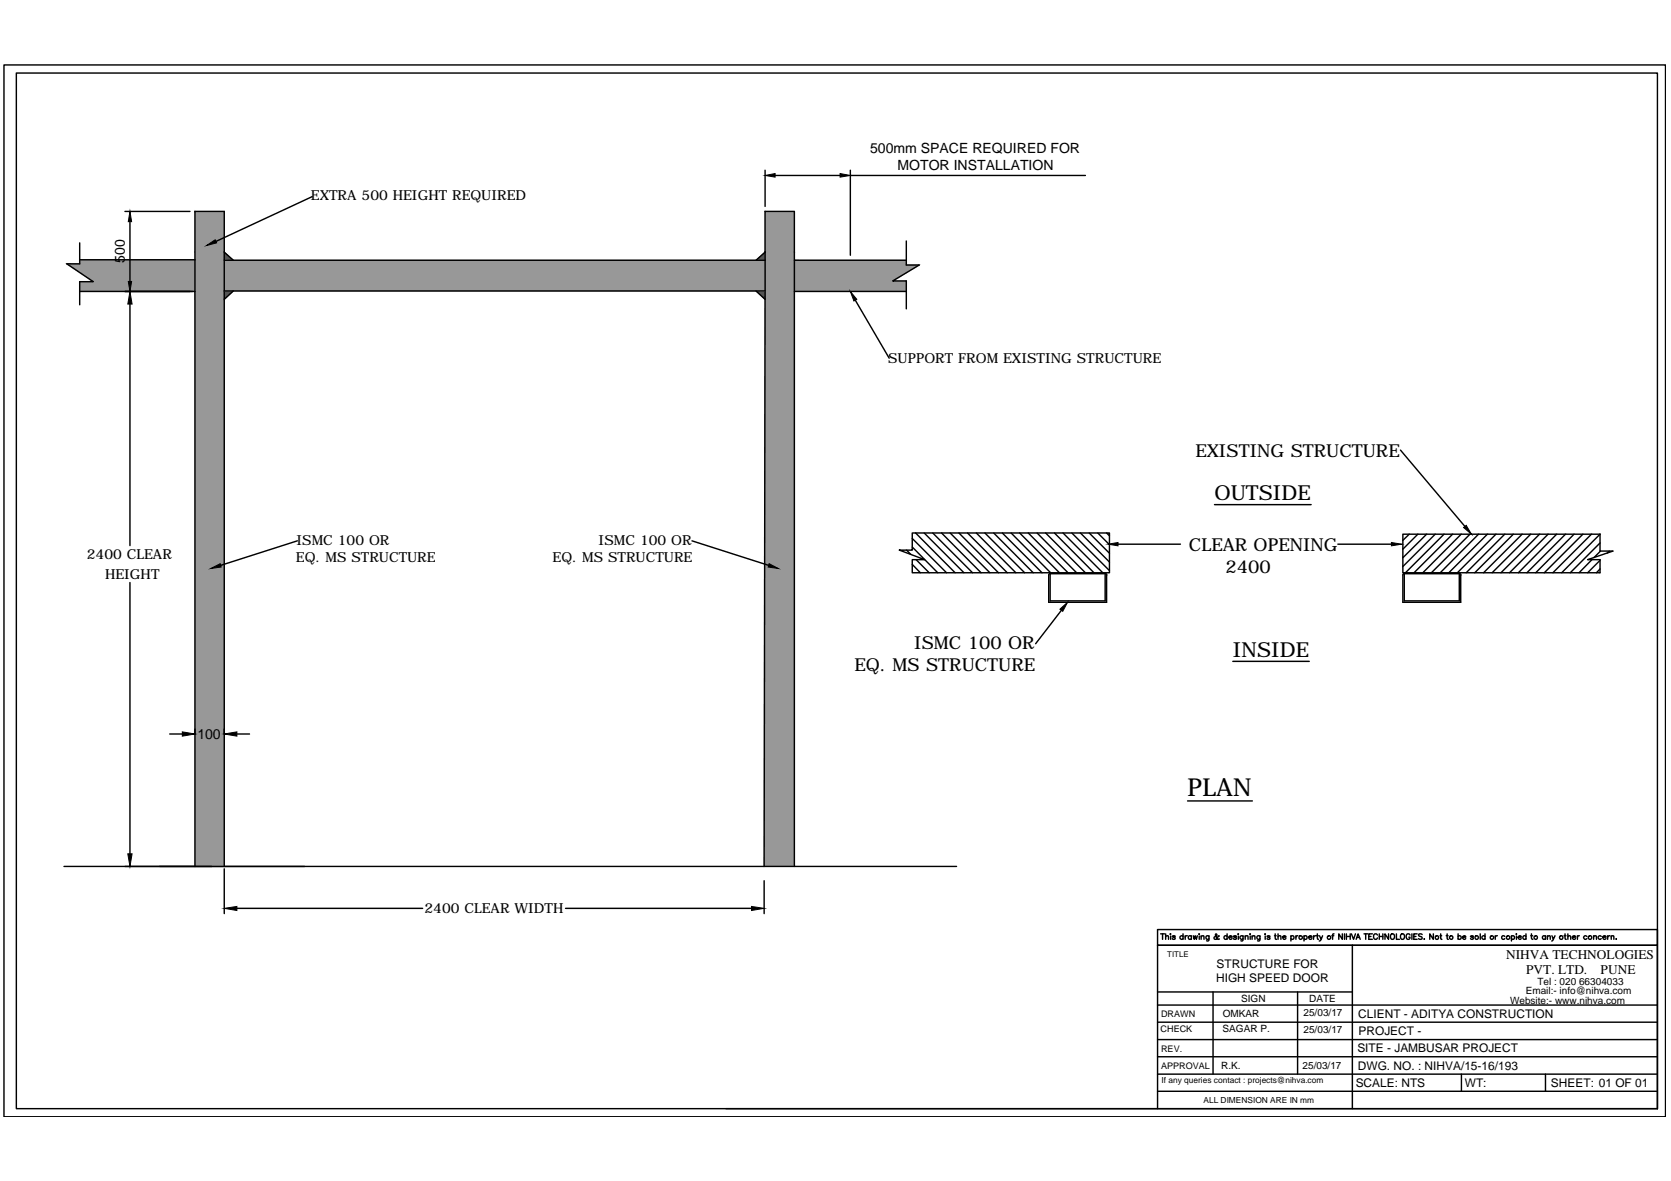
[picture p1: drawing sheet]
<svg xmlns="http://www.w3.org/2000/svg" width="297mm" height="210mm" viewBox="0 0 297 210" stroke-linecap="round" stroke-linejoin="round" font-family="sans-serif">
<!-- layer: 0 -->
<g fill="#989898" stroke="#989898" stroke-width=".18">
<path d="M136 37.6v7.2h5.2zM136 37.6h5.2v7.2z"/>
<path d="M136 44.8v6.9h5.2zM136 44.8h5.2v6.9z"/>
<path d="M136 51.7l-.2 102.3h5.4zM136 51.7h5.2v102.3z"/>
<path d="M34.7 37.6v7.2h5.2zM34.7 37.6h5.2v7.2z"/>
<path d="M34.7 44.8v6.9h5.2zM34.7 44.8h5.2v6.9z"/>
<path d="M34.7 51.7v102.3h5.2zM34.7 51.7h5.2v102.3z"/>
<path d="M14.2 46.2v.7h20.5zM14.2 46.2h20.5v.7z"/>
<path d="M11.9 46.9l4.7 3.2h18.1zM11.9 46.9h22.8v3.2z"/>
<path d="M14.2 50.1v1.7h20.5zM14.2 50.1h20.5v1.7z"/>
<path d="M141.2 46.3v.8h19.9zM141.2 46.3h19.9v.8z"/>
<path d="M141.2 47.1v2.8h17.5zM141.2 47.1h22.2l-4.7 2.8z"/>
<path d="M141.2 49.9v1.9h19.9zM141.2 49.9h19.9v1.9z"/>
<path d="M39.9 46.3v5.4h96.1zM39.9 46.3h96.1v5.4z"/>
</g>
<g fill="none" stroke="#000" stroke-width=".25">
<path d="M.7 11.5h295.4v187h-295.4zM2.9 13h291.7v184h-291.7zM22.2 37.6h11.6M23.1 39.4v10.6M55.5 35l-17.1 7.9M136 30.3v6.4M137.8 31.2h11.5M151.2 30.3v15.1M151.2 31.2h41.7M14.2 43.2v3.7h-2.3l4.7 3.2h-2.4v4.1M14.2 51.8h20.5M14.2 46.2h20.5"/>
<path d="M23.1 54v43M39.9 51.7h96.1M39.9 46.3h96.1M39.9 44.8l1.6 1.5M41.5 51.7l-1.6 1.5M134.4 51.7l1.6 1.5M136 51.7v-14.1h5.2v116.4M136 51.7l-.2 102.3M136 44.8l-1.6 1.5M141.2 46.3h19.9M141.2 51.8h19.9M152 53.4l6.1 10.3"/>
<path d="M161.1 42.8v4.3h2.3l-4.7 2.8h2.4v5M248.9 80l11.5 13.6M52.9 96.1l-13.7 4.4M123 96.1l13.6 4.4M161.1 97.8l.8 .7M162.2 94.7h35v7.1h-35v-2.3h2.2l-4.5-1.7h2.3zM162.2 97.2l4.5 4.6M162.2 95.7l6.1 6.1M162.8 94.7l7 7.1M162.8 99.5l2.4 2.3M164.3 94.7l7.1 7.1M165.8 94.7l7.1 7.1"/>
<path d="M167.4 94.7l7 7.1M168.9 94.7l7.1 7.1M170.5 94.7l7 7.1M172 94.7l7.1 7.1M173.6 94.7l7 7.1M175.1 94.7l7 7.1M176.6 94.7l7.1 7.1M178.2 94.7l7 7.1M179.7 94.7l7.1 7.1M181.3 94.7l7 7.1M182.8 94.7l7.1 7.1M184.3 94.7l7.1 7.1"/>
<path d="M185.9 94.7l7 7.1M187.4 94.7l7.1 7.1M189 94.7l7 7.1M190.5 94.7l6.7 6.7M192.1 94.7l5.1 5.2M193.6 94.7l3.6 3.6M195.1 94.7l2.1 2.1M196.7 94.7l.5 .5M198.7 96.7h11.1M215.9 89.7h17.2M237.8 96.7h9.5M249.4 94.9h35v3h2.3l-4.5 1.6h2.2v2.3h-35z"/>
<path d="M250.5 94.9l-1.1 1.1M252 94.9l-2.6 2.7M253.6 94.9l-4.2 4.2M255.1 94.9l-5.7 5.8M256.7 94.9l-6.9 6.9M258.2 94.9l-6.8 6.9M259.7 94.9l-6.8 6.9M261.3 94.9l-6.8 6.9M262.8 94.9l-6.8 6.9M264.4 94.9l-6.9 6.9M265.9 94.9l-6.8 6.9M267.5 94.9l-6.9 6.9"/>
<path d="M269 94.9l-6.8 6.9M270.6 94.9l-6.9 6.9M272.1 94.9l-6.9 6.9M273.7 94.9l-6.9 6.9M275.2 94.9l-6.9 6.9M276.7 94.9l-6.8 6.9M278.3 94.9l-6.9 6.9M279.8 94.9l-6.8 6.9M281.4 94.9l-6.9 6.9M282.9 94.9l-6.9 6.9M283 99.5l-2.3 2.3M284.4 94.9l-6.8 6.9"/>
<path d="M284.4 96.5l-5.3 5.3M284.4 99.6l-2.2 2.2M284.5 97.9l-1.1 1.2M286.1 97.9l-.4 .4M23.1 103.5v48.3M162.2 100.3l1.4 1.5M186.7 102v4.8h9.8v-4.8M186.7 102h9.8M186.7 101.9l-.3 .3v4.8h10.3v-4.8M188.7 108.5l-4.6 5.9M196.5 101.9l.3 .3M219.1 117.5h13.6"/>
<path d="M249.6 102h9.8v4.8h-9.8zM249.6 101.9l-.2 .3v4.8h10.3v-4.8M259.4 101.9l.3 .3M284.4 101.1l-.6 .7M30.2 130.5h2.2M42.1 130.5h2.3M11.4 154h158.6M34.7 154v-116.4h5.2v116.4M39.9 154.4v8M135.8 156.5v5.9M211.1 142.4h11.5M42.1 161.4h33"/>
<path d="M100.5 161.4h33.1M205.8 178.6h88.8M205.8 176.3h34.6M206.3 166h.7M206.7 166v.9M207.2 166.5l.2-.2 .3 .1v.5M207.2 166v.9M208 166h.1zM208.1 166.4v.5M208.9 166.4l-.2-.1-.3 .1v.1l.5 .2v.1l-.2 .1-.3-.1M210.3 166.4a.31 .31 0 0 0-.5 0 .31 .31 0 0 0 0 .5 .31 .31 0 0 0 .5-.1M210.3 166v.9"/>
<path d="M210.7 166.3v.6M211.1 166.3l-.3 .1-.1 .2M211.8 166.4a.31 .31 0 0 0-.5 0 .31 .31 0 0 0 0 .5 .31 .31 0 0 0 .5-.1M211.8 166.3v.6M212.1 166.3l.2 .6 .2-.6 .2 .6 .1-.6M213.1 166h.1M213.2 166.4v.5M213.5 166.5l.3-.2 .2 .1v.5M213.5 166.3v.6M214.9 166.3v.9h-.4M214.9 166.4a.31 .31 0 0 0-.4 0 .31 .31 0 0 0 0 .5 .31 .31 0 0 0 .4-.1M215.6 176.3v14.6"/>
<path d="M216.7 166.4h-.1l-.4 .5h-.3l-.1-.2 .1-.2 .4-.2v-.2l-.1-.1-.1 .1v.3l.4 .5h.2M218.1 166.4a.31 .31 0 0 0-.4 0 .31 .31 0 0 0 0 .5 .31 .31 0 0 0 .4-.1M218.1 166v.9M218.5 166.6h.5a.28 .28 0 0 0-.3-.3 .28 .28 0 0 0-.2 .4l.2 .2 .3-.1M219.8 166.4l-.2-.1-.3 .1v.1l.4 .2 .1 .1-.2 .1-.3-.1M220.1 166h.1M220.1 166.4v.5M221 166.3l-.1 .9h-.3M221 166.4a.31 .31 0 0 0-.5 0 .31 .31 0 0 0 0 .5 .31 .31 0 0 0 .5-.1M221.3 166.5l.3-.2 .2 .1 .1 .5M221.3 166.3v.6M222.2 166h.1"/>
<path d="M222.2 166.4v.5M222.6 166.5l.2-.2 .2 .1 .1 .5M222.6 166.3v.6M224 166.3l-.1 .9h-.4M224 166.4a.31 .31 0 0 0-.5 0 .31 .31 0 0 0 0 .5 .31 .31 0 0 0 .5-.1M224.9 166h.1M224.9 166.4v.5M225.7 166.4h-.4v.1l.4 .2v.1l-.2 .1-.3-.1M226.6 166.3h.3M226.7 166v.9h.2M227.2 166.5l.2-.2 .3 .1v.5M227.2 166v.9"/>
<path d="M228 166.6h.6a.28 .28 0 0 0-.3-.3 .28 .28 0 0 0-.3 .4l.2 .2 .4-.1M229.5 166.4a.31 .31 0 0 1 .4 0 .31 .31 0 0 1 0 .5 .31 .31 0 0 1-.4-.1M229.5 166.3v.9M230.4 166.3v.6M230.7 176.3v14.6M230.7 166.3l-.2 .1-.1 .2M231.8 166.4a.31 .31 0 0 1 .5 0 .31 .31 0 0 1 0 .5 .31 .31 0 0 1-.5-.1M231.8 166.3v.9M232.6 166.6h.6a.28 .28 0 0 0-.3-.3 .28 .28 0 0 0-.3 .4l.3 .2 .3-.1M233.5 166.3v.6M233.9 166.3l-.4 .3M234 166.3h.3"/>
<path d="M234.2 166v.7v.2h.2M234.6 166.3l.3 .6 .2-.6M234.9 166.9l-.4 .3M236.8 166.3h.3M237.1 166l-.2 .1v.8M238.6 166v.9l-.6-.9v.9M239 166v.9M239.3 166v.9M239.3 166.4h.7M240 166v.9M240.2 166l.4 .9 .3-.9M240.4 168v29"/>
<path d="M241.1 166.9l.3-.9 .4 .9M241.2 166.6h.5M242.5 166h.6M242.8 166v.9M243.3 166.4h.4M244 166h-.7v.9h.7M244.8 166.2a.39 .39 0 0 0-.5-.2 .39 .39 0 0 0-.1 .6 .35 .35 0 0 0 .2 .3 .35 .35 0 0 0 .4-.2M245.2 166.4h.6M245.2 166v.9M245.8 166v.9M246.8 166v.9l-.6-.9v.9M247.3 166.1a.42 .42 0 0 1 .6 .4 .42 .42 0 0 1-.6 .3z"/>
<path d="M248.2 166v.9h.6M249.1 166a.46 .46 0 0 1 .6 .5 .46 .46 0 0 1-.6 .4l-.2-.3zM250.6 166.2v-.1a.46 .46 0 0 0-.7 .3 .46 .46 0 0 0 .5 .5l.2-.2v-.1h-.2M251 166v.9M251.3 166.4h.4M251.9 166h-.6v.9h.6M252.8 166.1l-.2-.1-.4 .1 .1 .3 .5 .3v.1l-.2 .1-.4-.1M253.2 166.9h.1M254.8 166v.9l-.6-.9v.9M256 166.3h.3M256.1 166v.7v.2h.2M257.1 166.3h.3"/>
<path d="M257.2 166v.7l.1 .2h.2M259.2 166.4a.31 .31 0 0 1 .4 0 .31 .31 0 0 1 0 .5 .31 .31 0 0 1-.4-.1M259.2 166v.9M260 166.6l.5-.1a.31 .31 0 0 0-.5 0 .31 .31 0 0 0 .3 .4l.2-.1M261.9 166.4l-.2-.1-.3 .1 .5 .3v.2l-.5-.1M263.1 166v.9M264 166.4a.31 .31 0 0 0-.5 0 .31 .31 0 0 0 0 .5 .31 .31 0 0 0 .5-.1M264 166v.9M265.8 166.3v.6M266.2 166.3l-.4 .3M267.5 166.4a.31 .31 0 0 0-.5 0 .31 .31 0 0 0 0 .5 .31 .31 0 0 0 .5-.1M268.7 166.4a.31 .31 0 0 1 .4 0 .31 .31 0 0 1 0 .5 .31 .31 0 0 1-.4-.1"/>
<path d="M268.7 166.3v.9M269.5 166h.1M269.6 166.4v.5M269.9 166.6h.5a.28 .28 0 0 0-.3-.3 .28 .28 0 0 0-.2 .3l.2 .3 .3-.1M271.3 166.4a.31 .31 0 0 0-.5 0 .31 .31 0 0 0 0 .5 .31 .31 0 0 0 .5-.1M271.3 166v.9M272.1 166.3h.3M272.2 166v.7l.3 .2M274.7 166.4a.31 .31 0 0 0-.4 0 .31 .31 0 0 0 0 .5 .31 .31 0 0 0 .4-.1M274.7 166.3v.6M275.1 166.5l.2-.2 .2 .1 .1 .5M275.1 166.3v.6"/>
<path d="M275.9 166.3l.2 .6 .3-.6M276.1 166.9l-.3 .3M278 166.3h.4M278.2 166v.7v.2h.2M278.7 166.5l.2-.2 .2 .1 .1 .5M278.7 166v.9M279.5 166.6h.6a.28 .28 0 0 0-.4-.3 .28 .28 0 0 0-.2 .4l.3 .2 .3-.1M280.4 166.3v.6M280.7 166.3l-.2 .1-.1 .2M282.1 166.4a.32 .32 0 0 0-.6 .1 .32 .32 0 0 0 .4 .4l.2-.1M283.3 166.5l.2-.2 .2 .1 .1 .5M283.3 166.3v.6"/>
<path d="M284.6 166.4a.31 .31 0 0 0-.4 0 .31 .31 0 0 0 0 .5 .31 .31 0 0 0 .4-.1M284.9 166.6h.6a.28 .28 0 0 0-.3-.3 .28 .28 0 0 0-.3 .4l.2 .2 .4-.1M285.8 166.3v.6M286.2 166.3l-.4 .3M286.4 166.5l.2-.2 .2 .1 .1 .5M286.4 166.3v.6M287.3 166.9h.1M129.1 197h165.5M205.8 197v-29h88.8h-88.8v-2.8h88.8v31.8M205.8 187.8h88.8M205.8 184.8h88.8M205.8 181.7h88.8"/>
<path d="M205.8 190.9h88.8M205.8 194h88.8M259.8 190.9v3.1M274.7 190.9v3.1"/>
<circle cx="231.2" cy="166.6" r=".32"/>
<circle cx="236.2" cy="166.6" r=".32"/>
<circle cx="255.4" cy="166.6" r=".32"/>
<circle cx="258" cy="166.6" r=".32"/>
<circle cx="262.5" cy="166.6" r=".32"/>
<circle cx="265.2" cy="166.6" r=".32"/>
<circle cx="268.1" cy="166.6" r=".32"/>
<circle cx="273" cy="166.6" r=".32"/>
<circle cx="277.5" cy="166.6" r=".32"/>
<circle cx="282.6" cy="166.6" r=".32"/>
</g>
<g fill="#545454" stroke="#545454" stroke-width=".18">
<path d="M39.9 44.8l1.6 1.5h-1.6z"/>
<path d="M39.9 51.7h1.6l-1.6 1.5z"/>
<path d="M134.4 46.3l1.6-1.5v1.5z"/>
<path d="M134.4 51.7h1.6v1.5z"/>
</g>
<g fill="#000" stroke="#000" stroke-width=".18">
<path d="M23.1 37.6l.3 1.8h-.6zM136 31.2l1.8-.4v.7zM149.3 30.8l1.9 .4-1.9 .3zM23.1 51.8l.4 2.2h-.8zM22.8 50h.6l-.3 1.8zM36.7 43.6l1.6-1 .2 .6zM151.2 51.8l1.1 1.4-.5 .3zM197 96.7l1.7-.3v.6zM247.3 96.4l1.9 .3-1.9 .3zM260.2 93.8l.4-.4 1 1.5zM37.5 101l1.6-.8 .2 .6zM136.7 100.2l1.6 .8-1.7-.2z"/>
<path d="M188.4 108.3l1.4-1.3-.9 1.7zM32.4 130.1l2.3 .4-2.3 .3zM39.9 130.5l2.2-.4v.7zM22.7 151.8h.8l-.4 2.2zM39.9 161.4l2.2-.3v.7zM133.6 161.1l2.2 .3-2.2 .4z"/>
</g>
<text font-size="4.4" x="211.1" y="141.4">PLAN</text>
<g font-size="3.7">
<text x="215.9" y="88.9">OUTSIDE</text>
<text x="219.1" y="116.8">INSIDE</text>
</g>
<g font-size="3.2">
<text x="212.5" y="81.2">EXISTING STRUCTURE</text>
<text x="211.4" y="97.9">CLEAR OPENING</text>
<text x="217.8" y="101.8">2400</text>
<text x="151.9" y="119.3">EQ. MS STRUCTURE</text>
<text x="162.5" y="115.3">ISMC 100 OR</text>
</g>
<g font-size="2.5">
<text x="154.7" y="27.2">500mm SPACE REQUIRED FOR</text>
<text x="55.3" y="35.6">EXTRA 500 HEIGHT REQUIRED</text>
<text x="159.5" y="30.2">MOTOR INSTALLATION</text>
<text x="22.2" y="46.8" transform="rotate(-90 22.2 46.8)">500</text>
<text x="157.9" y="64.5">SUPPORT FROM EXISTING STRUCTURE</text>
<text x="15.4" y="99.3">2400 CLEAR</text>
<text x="52.6" y="99.9">EQ. MS STRUCTURE</text>
<text x="52.7" y="96.8">ISMC 100 OR</text>
<text x="98.2" y="99.9">EQ. MS STRUCTURE</text>
<text x="106.4" y="96.8">ISMC 100 OR</text>
<text x="18.7" y="102.9">HEIGHT</text>
<text x="35.1" y="131.3">100</text>
<text x="75.5" y="162.3">2400 CLEAR WIDTH</text>
</g>
<g font-size="2.4">
<text x="267.7" y="170.5">NIHVA TECHNOLOGIES</text>
<text x="271.3" y="173.2">PVT. LTD.</text>
<text x="284.5" y="173.2">PUNE</text>
</g>
<g font-size="2.1">
<text x="216.3" y="172">STRUCTURE FOR</text>
<text x="216.2" y="174.6">HIGH SPEED DOOR</text>
<text x="241.5" y="180.9">CLIENT - ADITYA CONSTRUCTION</text>
<text x="241.5" y="184">PROJECT -</text>
<text x="241.3" y="187">SITE - JAMBUSAR PROJECT</text>
<text x="241.4" y="190.1">DWG. NO. : NIHVA/15-16/193</text>
<text x="241" y="193.2">SCALE: NTS</text>
<text x="260.4" y="193.2">WT:</text>
<text x="275.7" y="193.2">SHEET: 01 OF 01</text>
</g>
<g font-size="1.8">
<text x="220.6" y="178.2">SIGN</text>
<text x="232.7" y="178.1">DATE</text>
<text x="268.4" y="178.4">Website:- www.nihva.com</text>
<text x="271.2" y="176.7">Email:- info@nihva.com</text>
<text x="273.3" y="175">Tel : 020 66304033</text>
<text x="217.3" y="183.5">SAGAR P.</text>
<text x="217.4" y="180.8">OMKAR</text>
<text x="231.7" y="180.5">25/03/17</text>
<text x="231.7" y="183.5">25/03/17</text>
<text x="217.1" y="189.9">R.K.</text>
<text x="231.5" y="190">25/03/17</text>
</g>
<g font-size="1.6">
<text x="206.3" y="183.5">CHECK</text>
<text x="206.4" y="180.8">DRAWN</text>
<text x="206.4" y="187">REV.</text>
<text x="206.4" y="190">APPROVAL</text>
</g>
<g font-size="1.5">
<text x="206.5" y="192.5">If any queries contact : projects@nihva.com</text>
<text x="213.9" y="196">ALL DIMENSION ARE IN mm</text>
</g>
<text font-size="1.4" x="207.5" y="170.1">TITLE</text>
</svg>
